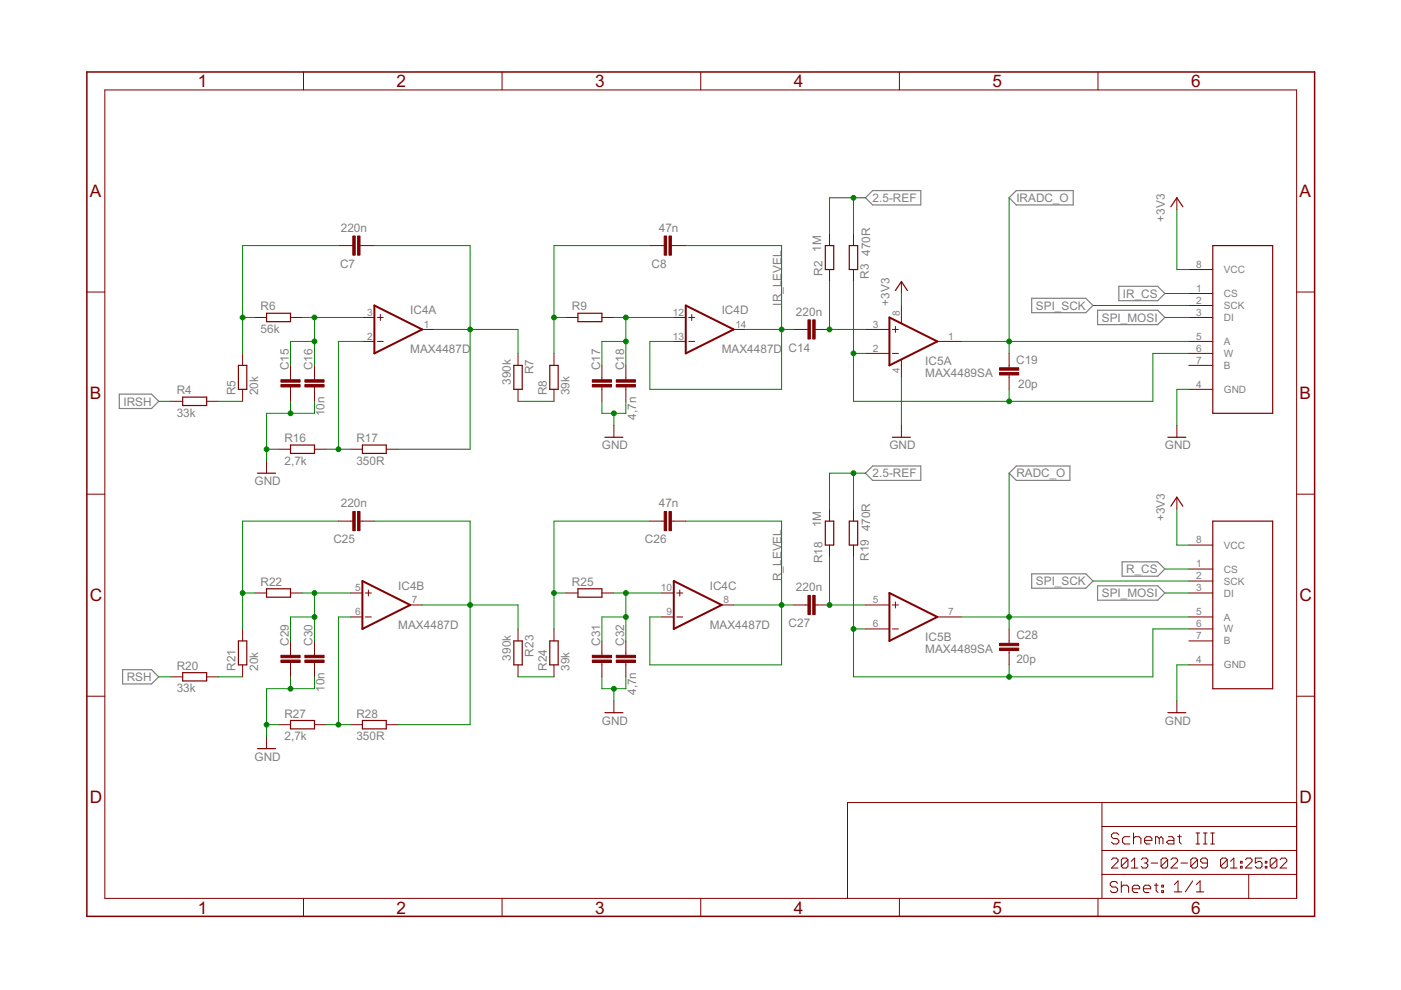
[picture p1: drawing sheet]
<svg xmlns="http://www.w3.org/2000/svg" width="297mm" height="210mm" viewBox="0 0 297 210" stroke-linecap="round" stroke-linejoin="round" font-family="sans-serif">
<g fill="#808080" stroke="#808080" stroke-width=".25">
<path d="M33.7 85.1l-1.6 1.5z"/>
<path d="M25.3 86.6h6.8z"/>
<path d="M32.1 83.6l1.6 1.5z"/>
<path d="M25.3 83.6h6.8z"/>
<path d="M25.3 83.6v3z"/>
<path d="M32.1 145l1.6-1.5z"/>
<path d="M26 145h6.1z"/>
<path d="M32.1 142l1.6 1.5z"/>
<path d="M26 142h6.1z"/>
<path d="M26 142v3z"/>
<path d="M214 41.9l1.5-1.5z"/>
<path d="M215.5 40.4h12z"/>
<path d="M214 41.9l1.5 1.6z"/>
<path d="M215.5 43.5h12z"/>
<path d="M227.5 40.4v3.1z"/>
<path d="M214 100.3l1.5-1.5z"/>
<path d="M215.5 98.8h11.3z"/>
<path d="M214 100.3l1.5 1.6z"/>
<path d="M215.5 101.9h11.3z"/>
<path d="M226.8 98.8v3.1z"/>
<path d="M247 62.2l-1.6 1.6z"/>
<path d="M237.2 63.8h8.2z"/>
<path d="M245.4 60.7l1.6 1.5z"/>
<path d="M237.2 60.7h8.2z"/>
<path d="M237.2 60.7v3.1z"/>
<path d="M231.7 64.8l-1.5 1.5z"/>
<path d="M218.7 66.3h11.5z"/>
<path d="M230.2 63.2l1.5 1.6z"/>
<path d="M218.7 63.2h11.5z"/>
<path d="M218.7 63.2v3.1z"/>
<path d="M231.7 123.2l-1.5 1.5z"/>
<path d="M218.7 124.7h11.5z"/>
<path d="M230.2 121.7l1.5 1.5z"/>
<path d="M218.7 121.7h11.5z"/>
<path d="M218.7 121.7v3z"/>
<path d="M247 67.3l-1.6 1.5z"/>
<path d="M232.7 68.8h12.7z"/>
<path d="M245.4 65.8l1.6 1.5z"/>
<path d="M232.7 65.8h12.7z"/>
<path d="M232.7 65.8v3z"/>
<path d="M247 125.7l-1.6 1.6z"/>
<path d="M232.7 127.3h12.7z"/>
<path d="M245.4 124.2l1.6 1.5z"/>
<path d="M232.7 124.2h12.7z"/>
<path d="M232.7 124.2v3.1z"/>
<path d="M247 120.6l-1.6 1.6z"/>
<path d="M237.9 122.2h7.5z"/>
<path d="M245.4 119.1l1.6 1.5z"/>
<path d="M237.9 119.1h7.5z"/>
<path d="M237.9 119.1v3.1z"/>
<path d="M183.5 41.9l1.5-1.5z"/>
<path d="M185 40.4h10.2z"/>
<path d="M183.5 41.9l1.5 1.6z"/>
<path d="M185 43.5h10.2z"/>
<path d="M195.2 40.4v3.1z"/>
<path d="M185 98.8l-1.5 1.5z"/>
<path d="M185 98.8h10.2z"/>
<path d="M183.5 100.3l1.5 1.6z"/>
<path d="M185 101.9h10.2z"/>
<path d="M195.2 98.8v3.1z"/>
</g>
<g fill="#800000" stroke="#800000" stroke-width=".21">
<path d="M274.9 185.4v5.1z"/>
<path d="M274.9 180.3v5.1z"/>
<path d="M274.9 175.2v5.1z"/>
<path d="M274.9 170.2v5z"/>
<path d="M179.7 170.2v20.3z"/>
<path d="M179.7 170.2h53.9z"/>
<path d="M233.6 170.2h41.3z"/>
<path d="M264.8 185.4v5.1z"/>
<path d="M264.8 185.4h10.1z"/>
<path d="M233.6 185.4h31.2z"/>
<path d="M233.6 185.4v5.1z"/>
<path d="M233.6 180.3v5.1z"/>
<path d="M233.6 180.3h41.3z"/>
<path d="M233.6 175.2v5.1z"/>
<path d="M233.6 175.2h41.3z"/>
<path d="M233.6 170.2v5z"/>
<path d="M236.8 176.6l.4 .4z"/>
<path d="M236.1 176.6h.7z"/>
<path d="M235.6 177l.5-.4z"/>
<path d="M235.6 177v.4z"/>
<path d="M235.6 177.4l.5 .4z"/>
<path d="M236.1 177.8h.7z"/>
<path d="M236.8 177.8l.4 .4z"/>
<path d="M237.2 178.2v.4z"/>
<path d="M236.8 178.9l.4-.3z"/>
<path d="M236.1 178.9h.7z"/>
<path d="M235.6 178.6l.5 .3z"/>
<path d="M238.4 177.4h1.1z"/>
<path d="M238.4 177.4l-.4 .4z"/>
<path d="M238 177.8v.8z"/>
<path d="M238 178.6l.4 .3z"/>
<path d="M238.4 178.9h1.1z"/>
<path d="M240.3 176.6v2.3z"/>
<path d="M240.3 177.8l.4-.4z"/>
<path d="M240.7 177.4h.8z"/>
<path d="M241.5 177.4l.4 .4z"/>
<path d="M241.9 177.8v1.1z"/>
<path d="M243.1 178.9h.7z"/>
<path d="M242.7 178.6l.4 .3z"/>
<path d="M242.7 177.8v.8z"/>
<path d="M242.7 177.8l.4-.4z"/>
<path d="M243.1 177.4h.7z"/>
<path d="M243.8 177.4l.4 .4z"/>
<path d="M244.2 177.8v.4z"/>
<path d="M242.7 178.2h1.5z"/>
<path d="M245 177.4v1.5z"/>
<path d="M245 177.4h.4z"/>
<path d="M245.4 177.4l.4 .4z"/>
<path d="M245.8 177.8v1.1z"/>
<path d="M246.2 177.4l-.4 .4z"/>
<path d="M246.2 177.4l.4 .4z"/>
<path d="M246.6 177.8v1.1z"/>
<path d="M247.7 177.4h.8z"/>
<path d="M248.5 177.4l.4 .4z"/>
<path d="M248.9 177.8v1.1z"/>
<path d="M247.7 178.9h1.2z"/>
<path d="M247.3 178.6l.4 .3z"/>
<path d="M247.3 178.6l.4-.4z"/>
<path d="M247.7 178.2h1.2z"/>
<path d="M250.1 177v1.6z"/>
<path d="M250.1 178.6l.4 .3z"/>
<path d="M249.7 177.4h.8z"/>
<path d="M253.6 178.9h.8z"/>
<path d="M254 176.6v2.3z"/>
<path d="M253.6 176.6h.8z"/>
<path d="M255.1 178.9h.8z"/>
<path d="M255.5 176.6v2.3z"/>
<path d="M255.1 176.6h.8z"/>
<path d="M256.7 178.9h.8z"/>
<path d="M257.1 176.6v2.3z"/>
<path d="M256.7 176.6h.8z"/>
<path d="M235.6 184h1.4z"/>
<path d="M237 182.6l-1.4 1.4z"/>
<path d="M237 182.3v.3z"/>
<path d="M236.7 181.9l.3 .4z"/>
<path d="M236 181.9h.7z"/>
<path d="M236 181.9l-.4 .4z"/>
<path d="M237.7 182.3v1.4z"/>
<path d="M237.7 182.3l.4-.4z"/>
<path d="M238.1 181.9h.7z"/>
<path d="M238.8 181.9l.3 .4z"/>
<path d="M239.1 182.3v1.4z"/>
<path d="M239.1 183.7l-.3 .3z"/>
<path d="M238.1 184h.7z"/>
<path d="M237.7 183.7l.4 .3z"/>
<path d="M237.7 183.7l1.4-1.4z"/>
<path d="M239.8 182.6l.8-.7z"/>
<path d="M240.6 181.9v2.1z"/>
<path d="M239.8 184h1.5z"/>
<path d="M242.3 181.9l-.3 .4z"/>
<path d="M242.3 181.9h.7z"/>
<path d="M243 181.9l.4 .4z"/>
<path d="M243.4 182.3v.3z"/>
<path d="M243.4 182.6l-.4 .4z"/>
<path d="M242.7 183h.3z"/>
<path d="M243 183l.4 .3z"/>
<path d="M243.4 183.3v.4z"/>
<path d="M243.4 183.7l-.4 .3z"/>
<path d="M242.3 184h.7z"/>
<path d="M242 183.7l.3 .3z"/>
<path d="M244.1 183h1.4z"/>
<path d="M246.2 182.3v1.4z"/>
<path d="M246.5 181.9l-.3 .4z"/>
<path d="M246.5 181.9h.7z"/>
<path d="M247.2 181.9l.4 .4z"/>
<path d="M247.6 182.3v1.4z"/>
<path d="M247.6 183.7l-.4 .3z"/>
<path d="M246.5 184h.7z"/>
<path d="M246.2 183.7l.3 .3z"/>
<path d="M246.2 183.7l1.4-1.4z"/>
<path d="M248.3 184h1.4z"/>
<path d="M248.3 184l1.4-1.4z"/>
<path d="M249.7 182.3v.3z"/>
<path d="M249.3 181.9l.4 .4z"/>
<path d="M248.6 181.9h.7z"/>
<path d="M248.3 182.3l.3-.4z"/>
<path d="M250.4 183h1.4z"/>
<path d="M252.5 182.3v1.4z"/>
<path d="M252.5 182.3l.3-.4z"/>
<path d="M252.8 181.9h.7z"/>
<path d="M253.5 181.9l.4 .4z"/>
<path d="M253.9 182.3v1.4z"/>
<path d="M253.9 183.7l-.4 .3z"/>
<path d="M252.8 184h.7z"/>
<path d="M252.5 183.7l.3 .3z"/>
<path d="M252.5 183.7l1.4-1.4z"/>
<path d="M254.6 183.7l.3 .3z"/>
<path d="M254.9 184h.7z"/>
<path d="M255.6 184l.4-.3z"/>
<path d="M256 182.3v1.4z"/>
<path d="M255.6 181.9l.4 .4z"/>
<path d="M254.9 181.9h.7z"/>
<path d="M254.9 181.9l-.3 .4z"/>
<path d="M254.6 182.3v.3z"/>
<path d="M254.6 182.6l.3 .4z"/>
<path d="M254.9 183h1.1z"/>
<path d="M258.8 182.3v1.4z"/>
<path d="M258.8 182.3l.3-.4z"/>
<path d="M259.1 181.9h.7z"/>
<path d="M259.8 181.9l.4 .4z"/>
<path d="M260.2 182.3v1.4z"/>
<path d="M260.2 183.7l-.4 .3z"/>
<path d="M259.1 184h.7z"/>
<path d="M258.8 183.7l.3 .3z"/>
<path d="M258.8 183.7l1.4-1.4z"/>
<path d="M260.9 182.6l.7-.7z"/>
<path d="M261.6 181.9v2.1z"/>
<path d="M260.9 184h1.4z"/>
<path d="M263 182.6h.4z"/>
<path d="M263.4 182.6v.4z"/>
<path d="M263 183h.4z"/>
<path d="M263 182.6v.4z"/>
<path d="M263 183.7h.4z"/>
<path d="M263.4 183.7v.3z"/>
<path d="M263 184h.4z"/>
<path d="M263 183.7v.3z"/>
<path d="M264.1 184h1.4z"/>
<path d="M265.5 182.6l-1.4 1.4z"/>
<path d="M265.5 182.3v.3z"/>
<path d="M265.1 181.9l.4 .4z"/>
<path d="M264.4 181.9h.7z"/>
<path d="M264.4 181.9l-.3 .4z"/>
<path d="M266.1 181.9h1.5z"/>
<path d="M266.1 181.9v1.1z"/>
<path d="M266.1 183l.7-.4z"/>
<path d="M266.8 182.6h.4z"/>
<path d="M267.2 182.6l.4 .4z"/>
<path d="M267.6 183v.7z"/>
<path d="M267.6 183.7l-.4 .3z"/>
<path d="M266.5 184h.7z"/>
<path d="M266.1 183.7l.4 .3z"/>
<path d="M268.3 182.6h.3z"/>
<path d="M268.6 182.6v.4z"/>
<path d="M268.3 183h.3z"/>
<path d="M268.3 182.6v.4z"/>
<path d="M268.3 183.7h.3z"/>
<path d="M268.6 183.7v.3z"/>
<path d="M268.3 184h.3z"/>
<path d="M268.3 183.7v.3z"/>
<path d="M269.3 182.3v1.4z"/>
<path d="M269.3 182.3l.4-.4z"/>
<path d="M269.7 181.9h.7z"/>
<path d="M270.4 181.9l.3 .4z"/>
<path d="M270.7 182.3v1.4z"/>
<path d="M270.7 183.7l-.3 .3z"/>
<path d="M269.7 184h.7z"/>
<path d="M269.3 183.7l.4 .3z"/>
<path d="M269.3 183.7l1.4-1.4z"/>
<path d="M271.4 184h1.4z"/>
<path d="M272.8 182.6l-1.4 1.4z"/>
<path d="M272.8 182.3v.3z"/>
<path d="M272.5 181.9l.3 .4z"/>
<path d="M271.8 181.9h.7z"/>
<path d="M271.8 181.9l-.4 .4z"/>
<path d="M249 187.6l.8-.8z"/>
<path d="M249.8 186.8v2.3z"/>
<path d="M249 189.1h1.5z"/>
<path d="M252.9 186.8l-1.6 2.3z"/>
<path d="M253.7 187.6l.7-.8z"/>
<path d="M254.4 186.8v2.3z"/>
<path d="M253.7 189.1h1.5z"/>
<path d="M236.6 186.9l.4 .4z"/>
<path d="M235.8 186.9h.8z"/>
<path d="M235.4 187.3l.4-.4z"/>
<path d="M235.4 187.3v.4z"/>
<path d="M235.4 187.7l.4 .4z"/>
<path d="M235.8 188.1h.8z"/>
<path d="M236.6 188.1l.4 .3z"/>
<path d="M237 188.4v.4z"/>
<path d="M236.6 189.2l.4-.4z"/>
<path d="M235.8 189.2h.8z"/>
<path d="M235.4 188.8l.4 .4z"/>
<path d="M237.7 186.9v2.3z"/>
<path d="M237.7 188.1l.4-.4z"/>
<path d="M238.1 187.7h.8z"/>
<path d="M238.9 187.7l.4 .4z"/>
<path d="M239.3 188.1v1.1z"/>
<path d="M240.5 189.2h.7z"/>
<path d="M240.1 188.8l.4 .4z"/>
<path d="M240.1 188.1v.7z"/>
<path d="M240.1 188.1l.4-.4z"/>
<path d="M240.5 187.7h.7z"/>
<path d="M241.2 187.7l.4 .4z"/>
<path d="M241.6 188.1v.3z"/>
<path d="M240.1 188.4h1.5z"/>
<path d="M242.8 189.2h.8z"/>
<path d="M242.4 188.8l.4 .4z"/>
<path d="M242.4 188.1v.7z"/>
<path d="M242.4 188.1l.4-.4z"/>
<path d="M242.8 187.7h.8z"/>
<path d="M243.6 187.7l.4 .4z"/>
<path d="M244 188.1v.3z"/>
<path d="M242.4 188.4h1.6z"/>
<path d="M245.1 187.3v1.5z"/>
<path d="M245.1 188.8l.4 .4z"/>
<path d="M244.8 187.7h.7z"/>
<path d="M246.3 187.7h.4z"/>
<path d="M246.7 187.7v.4z"/>
<path d="M246.3 188.1h.4z"/>
<path d="M246.3 187.7v.4z"/>
<path d="M246.3 188.8h.4z"/>
<path d="M246.7 188.8v.4z"/>
<path d="M246.3 189.2h.4z"/>
<path d="M246.3 188.8v.4z"/>
<path d="M22.2 19.1v171.4z"/>
<path d="M18.4 61.9h3.8z"/>
<path d="M18.4 104.8h3.8z"/>
<path d="M18.4 147.6h3.8z"/>
<path d="M22.2 190.5h252.7z"/>
<path d="M64.3 190.5v3.8z"/>
<path d="M106.4 190.5v3.8z"/>
<path d="M148.6 190.5v3.8z"/>
<path d="M190.7 190.5v3.8z"/>
<path d="M232.8 190.5v3.8z"/>
<path d="M274.9 19.1v171.4z"/>
<path d="M274.9 61.9h3.8z"/>
<path d="M274.9 104.8h3.8z"/>
<path d="M274.9 147.6h3.8z"/>
<path d="M22.2 19.1h252.7z"/>
<path d="M64.3 15.3v3.8z"/>
<path d="M106.4 15.3v3.8z"/>
<path d="M148.6 15.3v3.8z"/>
<path d="M190.7 15.3v3.8z"/>
<path d="M232.8 15.3v3.8z"/>
<path d="M76.8 72.4h2.6z"/>
<path d="M76.8 67.3h2.6z"/>
<path d="M89.5 69.8h2.6z"/>
<path d="M80.6 66.7v1.2z"/>
<path d="M80 67.3h1.3z"/>
<path d="M80 72.4h1.3z"/>
<path d="M74.3 130.8h2.5z"/>
<path d="M74.3 125.7h2.5z"/>
<path d="M87 128.3h2.5z"/>
<path d="M78.1 125.1v1.3z"/>
<path d="M77.5 125.7h1.2z"/>
<path d="M77.5 130.8h1.2z"/>
<path d="M140.3 130.8h2.6z"/>
<path d="M140.3 125.7h2.6z"/>
<path d="M153 128.3h2.6z"/>
<path d="M144.1 125.1v1.3z"/>
<path d="M143.5 125.7h1.3z"/>
<path d="M143.5 130.8h1.3z"/>
<path d="M142.9 72.4h2.5z"/>
<path d="M142.9 67.3h2.5z"/>
<path d="M155.6 69.8h2.5z"/>
<path d="M146.7 66.7v1.2z"/>
<path d="M146 67.3h1.3z"/>
<path d="M146 72.4h1.3z"/>
<path d="M66.7 82.5v2.6z"/>
<path d="M66.7 77.5v2.5z"/>
<path d="M66.7 82v.5z"/>
<path d="M66.7 80v.5z"/>
<path d="M71.8 110.5h2.5z"/>
<path d="M76.8 110.5h2.6z"/>
<path d="M74.3 110.5h.5z"/>
<path d="M76.3 110.5h.5z"/>
<path d="M43.8 85.1h2.6z"/>
<path d="M36.2 85.1h2.5z"/>
<path d="M51.4 74.9v2.6z"/>
<path d="M51.4 82.5v2.6z"/>
<path d="M61.6 67.3h2.5z"/>
<path d="M54 67.3h2.5z"/>
<path d="M43.8 143.5h2.6z"/>
<path d="M36.2 143.5h2.5z"/>
<path d="M51.4 133.3v2.6z"/>
<path d="M51.4 141v2.5z"/>
<path d="M61.6 125.7h2.5z"/>
<path d="M54 125.7h2.5z"/>
<path d="M66.7 153.6h2.5z"/>
<path d="M59.1 153.6h2.5z"/>
<path d="M81.9 153.6h2.5z"/>
<path d="M74.3 153.6h2.5z"/>
<path d="M127.6 125.7h2.6z"/>
<path d="M120 125.7h2.5z"/>
<path d="M117.5 133.3v2.6z"/>
<path d="M117.5 141v2.5z"/>
<path d="M109.8 141v2.5z"/>
<path d="M109.8 133.3v2.6z"/>
<path d="M109.8 82.5v2.6z"/>
<path d="M109.8 74.9v2.6z"/>
<path d="M117.5 74.9v2.6z"/>
<path d="M117.5 82.5v2.6z"/>
<path d="M127.6 67.3h2.6z"/>
<path d="M120 67.3h2.5z"/>
<path d="M66.7 95.2h2.5z"/>
<path d="M59.1 95.2h2.5z"/>
<path d="M81.9 95.2h2.5z"/>
<path d="M74.3 95.2h2.5z"/>
<path d="M71.8 52.1h2.5z"/>
<path d="M76.8 52.1h2.6z"/>
<path d="M74.3 52.1h.5z"/>
<path d="M76.3 52.1h.5z"/>
<path d="M137.8 52.1h2.5z"/>
<path d="M142.9 52.1h2.5z"/>
<path d="M140.3 52.1h.5z"/>
<path d="M142.3 52.1h.6z"/>
<path d="M252.1 57.1h5z"/>
<path d="M252.1 62.2h5z"/>
<path d="M252.1 64.8h5z"/>
<path d="M252.1 67.3h5z"/>
<path d="M252.1 72.4h5z"/>
<path d="M252.1 74.9h5z"/>
<path d="M252.1 77.5h5z"/>
<path d="M252.1 82.5h5z"/>
<path d="M252.1 115.6h5z"/>
<path d="M252.1 120.6h5z"/>
<path d="M252.1 123.2h5z"/>
<path d="M252.1 125.7h5z"/>
<path d="M252.1 130.8h5z"/>
<path d="M252.1 133.3h5z"/>
<path d="M252.1 135.9h5z"/>
<path d="M252.1 141h5z"/>
<path d="M183.5 74.9h5.1z"/>
<path d="M183.5 69.8h5.1z"/>
<path d="M198.7 72.4h5.1z"/>
<path d="M189.8 69.2v1.3z"/>
<path d="M189.2 69.8h1.3z"/>
<path d="M189.2 74.9h1.3z"/>
<path d="M191.1 67.3v1.2z"/>
<path d="M191.1 76.3v1.2z"/>
<path d="M191.1 64.8v2.5z"/>
<path d="M191.1 77.5v2.5z"/>
<path d="M183.5 133.3h5.1z"/>
<path d="M183.5 128.3h5.1z"/>
<path d="M198.7 130.8h5.1z"/>
<path d="M189.8 127.6v1.3z"/>
<path d="M189.2 128.3h1.3z"/>
<path d="M189.2 133.3h1.3z"/>
<path d="M168.3 69.8h2.5z"/>
<path d="M173.3 69.8h2.6z"/>
<path d="M170.8 69.8h.5z"/>
<path d="M172.8 69.8h.5z"/>
<path d="M168.3 128.3h2.5z"/>
<path d="M173.3 128.3h2.6z"/>
<path d="M170.8 128.3h.5z"/>
<path d="M172.8 128.3h.5z"/>
<path d="M191.1 59.7v2.5z"/>
<path d="M175.9 49.5v2.6z"/>
<path d="M175.9 57.1v2.6z"/>
<path d="M249.5 105.4v2.5z"/>
<path d="M249.5 41.9v2.6z"/>
<path d="M181 57.1v2.6z"/>
<path d="M181 49.5v2.6z"/>
<path d="M214 74.9v2.6z"/>
<path d="M214 80v2.5z"/>
<path d="M214 77.5v.5z"/>
<path d="M214 79.5v.5z"/>
<path d="M214 138.4v2.6z"/>
<path d="M214 133.3v2.6z"/>
<path d="M214 137.9v.5z"/>
<path d="M214 135.9v.5z"/>
<path d="M61.6 82.5v2.6z"/>
<path d="M61.6 77.5v2.5z"/>
<path d="M61.6 82v.5z"/>
<path d="M61.6 80v.5z"/>
<path d="M127.6 82.5v2.6z"/>
<path d="M127.6 77.5v2.5z"/>
<path d="M127.6 82v.5z"/>
<path d="M127.6 80v.5z"/>
<path d="M132.7 82.5v2.6z"/>
<path d="M132.7 77.5v2.5z"/>
<path d="M132.7 82v.5z"/>
<path d="M132.7 80v.5z"/>
<path d="M137.8 110.5h2.5z"/>
<path d="M142.9 110.5h2.5z"/>
<path d="M140.3 110.5h.5z"/>
<path d="M142.3 110.5h.6z"/>
<path d="M66.7 141v2.5z"/>
<path d="M66.7 135.9v2.5z"/>
<path d="M66.7 140.5v.5z"/>
<path d="M66.7 138.4v.5z"/>
<path d="M61.6 141v2.5z"/>
<path d="M61.6 135.9v2.5z"/>
<path d="M61.6 140.5v.5z"/>
<path d="M61.6 138.4v.5z"/>
<path d="M132.7 141v2.5z"/>
<path d="M132.7 135.9v2.5z"/>
<path d="M132.7 140.5v.5z"/>
<path d="M132.7 138.4v.5z"/>
<path d="M127.6 141v2.5z"/>
<path d="M127.6 135.9v2.5z"/>
<path d="M127.6 140.5v.5z"/>
<path d="M127.6 138.4v.5z"/>
<path d="M181 115.6v2.5z"/>
<path d="M181 107.9v2.6z"/>
<path d="M175.9 107.9v2.6z"/>
<path d="M175.9 115.6v2.5z"/>
<path d="M249.5 148.6v2.5z"/>
<path d="M249.5 90.2v2.5z"/>
<path d="M191.1 90.2v2.5z"/>
<path d="M130.2 148.6v2.5z"/>
<path d="M130.2 90.2v2.5z"/>
<path d="M56.5 97.8v2.5z"/>
<path d="M56.5 156.2v2.5z"/>
</g>
<g fill="#800000" stroke="#800000" stroke-width=".32">
<path d="M18.4 15.3v179z"/>
<path d="M18.4 194.3h260.3z"/>
<path d="M278.7 15.3v179z"/>
<path d="M18.4 15.3h260.3z"/>
</g>
<g fill="#800000" stroke="#800000" stroke-width=".42">
<path d="M79.4 64.8v10.1z"/>
<path d="M79.4 74.9l10.1-5.1z"/>
<path d="M79.4 64.8l10.1 5z"/>
<path d="M76.8 123.2v10.1z"/>
<path d="M76.8 133.3l10.2-5z"/>
<path d="M76.8 123.2l10.2 5.1z"/>
<path d="M142.9 123.2v10.1z"/>
<path d="M142.9 133.3l10.1-5z"/>
<path d="M142.9 123.2l10.1 5.1z"/>
<path d="M145.4 64.8v10.1z"/>
<path d="M145.4 74.9l10.2-5.1z"/>
<path d="M145.4 64.8l10.2 5z"/>
<path d="M188.6 67.3l10.1 5.1z"/>
<path d="M188.6 67.3v10.2z"/>
<path d="M188.6 77.5l10.1-5.1z"/>
<path d="M188.6 125.7l10.1 5.1z"/>
<path d="M188.6 125.7v10.2z"/>
<path d="M188.6 135.9l10.1-5.1z"/>
</g>
<g fill="#800000" stroke="#800000" stroke-width=".21">
<path d="M64.6 80.5h4.1v.5h-4.1z"/>
<path d="M64.6 81.5h4.1v.5h-4.1z"/>
<path d="M75.8 108.5h.5v4h-.5z"/>
<path d="M74.8 108.5h.5v4h-.5z"/>
<path d="M75.8 50h.5v4.1h-.5z"/>
<path d="M74.8 50h.5v4.1h-.5z"/>
<path d="M141.8 50h.5v4.1h-.5z"/>
<path d="M140.8 50h.5v4.1h-.5z"/>
<path d="M172.3 67.8h.5v4.1h-.5z"/>
<path d="M171.3 67.8h.5v4.1h-.5z"/>
<path d="M172.3 126.2h.5v4.1h-.5z"/>
<path d="M171.3 126.2h.5v4.1h-.5z"/>
<path d="M211.9 79h4.1v.5h-4.1z"/>
<path d="M211.9 78h4.1v.5h-4.1z"/>
<path d="M211.9 136.4h4.1v.5h-4.1z"/>
<path d="M211.9 137.4h4.1v.5h-4.1z"/>
<path d="M59.6 80.5h4v.5h-4z"/>
<path d="M59.6 81.5h4v.5h-4z"/>
<path d="M125.6 80.5h4v.5h-4z"/>
<path d="M125.6 81.5h4v.5h-4z"/>
<path d="M130.7 80.5h4v.5h-4z"/>
<path d="M130.7 81.5h4v.5h-4z"/>
<path d="M141.8 108.5h.5v4h-.5z"/>
<path d="M140.8 108.5h.5v4h-.5z"/>
<path d="M64.6 138.9h4.1v.5h-4.1z"/>
<path d="M64.6 140h4.1v.5h-4.1z"/>
<path d="M59.6 138.9h4v.5h-4z"/>
<path d="M59.6 140h4v.5h-4z"/>
<path d="M130.7 138.9h4v.5h-4z"/>
<path d="M130.7 140h4v.5h-4z"/>
<path d="M125.6 138.9h4v.5h-4z"/>
<path d="M125.6 140h4v.5h-4z"/>
</g>
<g fill="#800000" stroke="#800000" stroke-width=".25">
<path d="M38.7 86h5.1z"/>
<path d="M38.7 84.2h5.1z"/>
<path d="M43.8 84.2v1.8z"/>
<path d="M38.7 84.2v1.8z"/>
<path d="M52.3 77.5v5z"/>
<path d="M50.5 77.5v5z"/>
<path d="M50.5 77.5h1.8z"/>
<path d="M50.5 82.5h1.8z"/>
<path d="M56.5 68.2h5.1z"/>
<path d="M56.5 66.4h5.1z"/>
<path d="M61.6 66.4v1.8z"/>
<path d="M56.5 66.4v1.8z"/>
<path d="M38.7 144.4h5.1z"/>
<path d="M38.7 142.6h5.1z"/>
<path d="M43.8 142.6v1.8z"/>
<path d="M38.7 142.6v1.8z"/>
<path d="M52.3 135.9v5.1z"/>
<path d="M50.5 135.9v5.1z"/>
<path d="M50.5 135.9h1.8z"/>
<path d="M50.5 141h1.8z"/>
<path d="M56.5 126.6h5.1z"/>
<path d="M56.5 124.8h5.1z"/>
<path d="M61.6 124.8v1.8z"/>
<path d="M56.5 124.8v1.8z"/>
<path d="M61.6 154.5h5.1z"/>
<path d="M61.6 152.8h5.1z"/>
<path d="M66.7 152.8v1.7z"/>
<path d="M61.6 152.8v1.7z"/>
<path d="M76.8 154.5h5.1z"/>
<path d="M76.8 152.8h5.1z"/>
<path d="M81.9 152.8v1.7z"/>
<path d="M76.8 152.8v1.7z"/>
<path d="M122.5 126.6h5.1z"/>
<path d="M122.5 124.8h5.1z"/>
<path d="M127.6 124.8v1.8z"/>
<path d="M122.5 124.8v1.8z"/>
<path d="M118.3 135.9v5.1z"/>
<path d="M116.6 135.9v5.1z"/>
<path d="M116.6 135.9h1.7z"/>
<path d="M116.6 141h1.7z"/>
<path d="M108.9 135.9v5.1z"/>
<path d="M110.7 135.9v5.1z"/>
<path d="M108.9 141h1.8z"/>
<path d="M108.9 135.9h1.8z"/>
<path d="M108.9 77.5v5z"/>
<path d="M110.7 77.5v5z"/>
<path d="M108.9 82.5h1.8z"/>
<path d="M108.9 77.5h1.8z"/>
<path d="M118.3 77.5v5z"/>
<path d="M116.6 77.5v5z"/>
<path d="M116.6 77.5h1.7z"/>
<path d="M116.6 82.5h1.7z"/>
<path d="M122.5 68.2h5.1z"/>
<path d="M122.5 66.4h5.1z"/>
<path d="M127.6 66.4v1.8z"/>
<path d="M122.5 66.4v1.8z"/>
<path d="M61.6 96.1h5.1z"/>
<path d="M61.6 94.4h5.1z"/>
<path d="M66.7 94.4v1.7z"/>
<path d="M61.6 94.4v1.7z"/>
<path d="M76.8 96.1h5.1z"/>
<path d="M76.8 94.4h5.1z"/>
<path d="M81.9 94.4v1.7z"/>
<path d="M76.8 94.4v1.7z"/>
<path d="M257.1 52.1v35.5z"/>
<path d="M257.1 87.6h12.7z"/>
<path d="M269.8 52.1v35.5z"/>
<path d="M257.1 52.1h12.7z"/>
<path d="M257.1 110.5v35.5z"/>
<path d="M257.1 146h12.7z"/>
<path d="M269.8 110.5v35.5z"/>
<path d="M257.1 110.5h12.7z"/>
<path d="M191.1 59.7l1.3 1.9z"/>
<path d="M191.1 59.7l-1.3 1.9z"/>
<path d="M176.8 52.1v5z"/>
<path d="M175 52.1v5z"/>
<path d="M175 52.1h1.8z"/>
<path d="M175 57.1h1.8z"/>
<path d="M249.5 105.4l1.3 1.9z"/>
<path d="M249.5 105.4l-1.3 1.9z"/>
<path d="M249.5 41.9l1.3 1.9z"/>
<path d="M249.5 41.9l-1.3 1.9z"/>
<path d="M180.1 52.1v5z"/>
<path d="M181.8 52.1v5z"/>
<path d="M180.1 57.1h1.7z"/>
<path d="M180.1 52.1h1.7z"/>
<path d="M180.1 110.5v5.1z"/>
<path d="M181.8 110.5v5.1z"/>
<path d="M180.1 115.6h1.7z"/>
<path d="M180.1 110.5h1.7z"/>
<path d="M176.8 110.5v5.1z"/>
<path d="M175 110.5v5.1z"/>
<path d="M175 110.5h1.8z"/>
<path d="M175 115.6h1.8z"/>
<path d="M247.6 151.1h3.8z"/>
<path d="M247.6 92.7h3.8z"/>
<path d="M189.2 92.7h3.8z"/>
<path d="M128.2 151.1h3.9z"/>
<path d="M128.2 92.7h3.9z"/>
<path d="M54.6 100.3h3.8z"/>
<path d="M54.6 158.7h3.8z"/>
</g>
<g fill="#008000" stroke="#008000" stroke-width=".21">
<path d="M191.1 62.2v2.6z"/>
<path d="M249.5 115.6h2.6z"/>
<path d="M249.5 107.9v7.7z"/>
<path d="M249.5 57.1h2.6z"/>
<path d="M249.5 44.5v12.6z"/>
<path d="M33.7 85.1h2.5z"/>
<path d="M33.7 143.5h2.5z"/>
<path d="M71.8 95.2h2.5z"/>
<path d="M69.2 95.2h2.6z"/>
<path d="M71.8 72.4v22.8z"/>
<path d="M71.8 72.4h5z"/>
<path d="M51.4 67.3h2.6z"/>
<path d="M51.4 67.3v7.6z"/>
<path d="M51.4 52.1v15.2z"/>
<path d="M51.4 52.1h20.4z"/>
<path d="M46.4 85.1h5z"/>
<path d="M64.1 67.3h2.6z"/>
<path d="M66.7 72.4v5.1z"/>
<path d="M66.7 67.3v5.1z"/>
<path d="M61.6 72.4v5.1z"/>
<path d="M61.6 72.4h5.1z"/>
<path d="M66.7 67.3h10.1z"/>
<path d="M71.8 153.6h2.5z"/>
<path d="M69.2 153.6h2.6z"/>
<path d="M71.8 130.8v22.8z"/>
<path d="M71.8 130.8h2.5z"/>
<path d="M51.4 125.7h2.6z"/>
<path d="M51.4 110.5v15.2z"/>
<path d="M51.4 125.7v7.6z"/>
<path d="M51.4 110.5h20.4z"/>
<path d="M46.4 143.5h5z"/>
<path d="M64.1 125.7h2.6z"/>
<path d="M66.7 130.8v5.1z"/>
<path d="M66.7 125.7v5.1z"/>
<path d="M61.6 130.8v5.1z"/>
<path d="M61.6 130.8h5.1z"/>
<path d="M66.7 125.7h7.6z"/>
<path d="M165.7 69.8v12.7z"/>
<path d="M165.7 52.1v17.7z"/>
<path d="M165.7 69.8h2.6z"/>
<path d="M145.4 52.1h20.3z"/>
<path d="M137.8 72.4v10.1z"/>
<path d="M137.8 82.5h27.9z"/>
<path d="M137.8 72.4h5.1z"/>
<path d="M158.1 69.8h7.6z"/>
<path d="M117.5 67.3h2.5z"/>
<path d="M117.5 67.3v7.6z"/>
<path d="M117.5 52.1v15.2z"/>
<path d="M117.5 52.1h20.3z"/>
<path d="M130.2 67.3h2.5z"/>
<path d="M132.7 72.4v5.1z"/>
<path d="M132.7 67.3v5.1z"/>
<path d="M127.6 72.4v5.1z"/>
<path d="M127.6 72.4h5.1z"/>
<path d="M132.7 67.3h10.2z"/>
<path d="M165.7 128.3v12.7z"/>
<path d="M165.7 110.5v17.8z"/>
<path d="M165.7 128.3h2.6z"/>
<path d="M145.4 110.5h20.3z"/>
<path d="M137.8 130.8v10.2z"/>
<path d="M137.8 141h27.9z"/>
<path d="M155.6 128.3h10.1z"/>
<path d="M137.8 130.8h2.5z"/>
<path d="M117.5 125.7h2.5z"/>
<path d="M117.5 125.7v7.6z"/>
<path d="M117.5 110.5v15.2z"/>
<path d="M117.5 110.5h20.3z"/>
<path d="M109.8 143.5h7.7z"/>
<path d="M130.2 125.7h2.5z"/>
<path d="M132.7 130.8v5.1z"/>
<path d="M132.7 125.7v5.1z"/>
<path d="M127.6 130.8v5.1z"/>
<path d="M127.6 130.8h5.1z"/>
<path d="M132.7 125.7h7.6z"/>
<path d="M79.4 52.1h20.3z"/>
<path d="M99.7 52.1v17.7z"/>
<path d="M99.7 69.8v25.4z"/>
<path d="M84.4 95.2h15.3z"/>
<path d="M92.1 69.8h7.6z"/>
<path d="M99.7 69.8h10.1z"/>
<path d="M109.8 69.8v5.1z"/>
<path d="M109.8 85.1h7.7z"/>
<path d="M84.4 153.6h15.3z"/>
<path d="M99.7 128.3v25.3z"/>
<path d="M99.7 110.5v17.8z"/>
<path d="M79.4 110.5h20.3z"/>
<path d="M89.5 128.3h10.2z"/>
<path d="M99.7 128.3h10.1z"/>
<path d="M109.8 128.3v5z"/>
<path d="M175.9 128.3h7.6z"/>
<path d="M175.9 118.1v10.2z"/>
<path d="M175.9 69.8h7.6z"/>
<path d="M175.9 59.7v10.1z"/>
<path d="M203.8 72.4h10.2z"/>
<path d="M214 72.4h38.1z"/>
<path d="M214 41.9v30.5z"/>
<path d="M214 72.4v2.5z"/>
<path d="M203.8 130.8h10.2z"/>
<path d="M214 130.8h38.1z"/>
<path d="M214 100.3v30.5z"/>
<path d="M214 130.8v2.5z"/>
<path d="M247 62.2h5.1z"/>
<path d="M231.7 64.8h20.4z"/>
<path d="M231.7 123.2h20.4z"/>
<path d="M247 67.3h5.1z"/>
<path d="M247 125.7h5.1z"/>
<path d="M247 120.6h5.1z"/>
<path d="M244.4 74.9h7.7z"/>
<path d="M244.4 74.9v10.2z"/>
<path d="M214 85.1h30.4z"/>
<path d="M181 85.1h33z"/>
<path d="M214 82.5v2.6z"/>
<path d="M181 74.9v10.2z"/>
<path d="M181 59.7v15.2z"/>
<path d="M181 74.9h2.5z"/>
<path d="M181 143.5h33z"/>
<path d="M214 141v2.5z"/>
<path d="M244.4 133.3h7.7z"/>
<path d="M244.4 133.3v10.2z"/>
<path d="M214 143.5h30.4z"/>
<path d="M181 118.1v15.2z"/>
<path d="M181 133.3v10.2z"/>
<path d="M181 133.3h2.5z"/>
<path d="M175.9 41.9v7.6z"/>
<path d="M175.9 41.9h5.1z"/>
<path d="M181 41.9v7.6z"/>
<path d="M181 41.9h2.5z"/>
<path d="M175.9 100.3v7.6z"/>
<path d="M175.9 100.3h5.1z"/>
<path d="M181 100.3v7.6z"/>
<path d="M181 100.3h2.5z"/>
<path d="M249.5 141h2.6z"/>
<path d="M249.5 141v7.6z"/>
<path d="M249.5 82.5h2.6z"/>
<path d="M249.5 82.5v7.7z"/>
<path d="M191.1 80v10.2z"/>
<path d="M56.5 95.2h2.6z"/>
<path d="M56.5 95.2v2.6z"/>
<path d="M66.7 85.1v2.5z"/>
<path d="M61.6 87.6h5.1z"/>
<path d="M56.5 87.6h5.1z"/>
<path d="M56.5 87.6v7.6z"/>
<path d="M61.6 85.1v2.5z"/>
<path d="M56.5 153.6h2.6z"/>
<path d="M56.5 153.6v2.6z"/>
<path d="M66.7 143.5v2.5z"/>
<path d="M61.6 146h5.1z"/>
<path d="M56.5 146h5.1z"/>
<path d="M56.5 146v7.6z"/>
<path d="M61.6 143.5v2.5z"/>
<path d="M132.7 85.1v2.5z"/>
<path d="M130.2 87.6h2.5z"/>
<path d="M127.6 87.6h2.6z"/>
<path d="M127.6 85.1v2.5z"/>
<path d="M130.2 87.6v2.6z"/>
<path d="M132.7 143.5v2.5z"/>
<path d="M130.2 146h2.5z"/>
<path d="M127.6 146h2.6z"/>
<path d="M127.6 143.5v2.5z"/>
<path d="M130.2 146v2.6z"/>
<circle cx="71.8" cy="95.2" r=".51"/>
<circle cx="51.4" cy="67.3" r=".51"/>
<circle cx="66.7" cy="72.4" r=".51"/>
<circle cx="66.7" cy="67.3" r=".51"/>
<circle cx="71.8" cy="153.6" r=".51"/>
<circle cx="51.4" cy="125.7" r=".51"/>
<circle cx="66.7" cy="130.8" r=".51"/>
<circle cx="66.7" cy="125.7" r=".51"/>
<circle cx="165.7" cy="69.8" r=".51"/>
<circle cx="117.5" cy="67.3" r=".51"/>
<circle cx="132.7" cy="72.4" r=".51"/>
<circle cx="132.7" cy="67.3" r=".51"/>
<circle cx="165.7" cy="128.3" r=".51"/>
<circle cx="117.5" cy="125.7" r=".51"/>
<circle cx="132.7" cy="130.8" r=".51"/>
<circle cx="132.7" cy="125.7" r=".51"/>
<circle cx="99.7" cy="69.8" r=".51"/>
<circle cx="99.7" cy="128.3" r=".51"/>
<circle cx="175.9" cy="128.3" r=".51"/>
<circle cx="175.9" cy="69.8" r=".51"/>
<circle cx="214" cy="72.4" r=".51"/>
<circle cx="214" cy="130.8" r=".51"/>
<circle cx="214" cy="85.1" r=".51"/>
<circle cx="181" cy="74.9" r=".51"/>
<circle cx="214" cy="143.5" r=".51"/>
<circle cx="181" cy="133.3" r=".51"/>
<circle cx="181" cy="41.9" r=".51"/>
<circle cx="181" cy="100.3" r=".51"/>
<circle cx="56.5" cy="95.2" r=".51"/>
<circle cx="61.6" cy="87.6" r=".51"/>
<circle cx="56.5" cy="153.6" r=".51"/>
<circle cx="61.6" cy="146" r=".51"/>
<circle cx="130.2" cy="87.6" r=".51"/>
<circle cx="130.2" cy="146" r=".51"/>
</g>
<g font-size="4.1" fill="#800000">
<text x="42" y="18.5">1</text>
<text x="84.1" y="18.5">2</text>
<text x="126.2" y="18.5">3</text>
<text x="168.3" y="18.5">4</text>
<text x="210.4" y="18.5">5</text>
<text x="252.6" y="18.5">6</text>
<text x="19" y="41.8">A</text>
<text x="275.5" y="41.8">A</text>
<text x="19" y="84.7">B</text>
<text x="275.5" y="84.7">B</text>
<text x="19" y="127.5">C</text>
<text x="275.5" y="127.5">C</text>
<text x="19" y="170.4">D</text>
<text x="275.5" y="170.4">D</text>
<text x="42" y="193.7">1</text>
<text x="84.1" y="193.7">2</text>
<text x="126.2" y="193.7">3</text>
<text x="168.3" y="193.7">4</text>
<text x="210.4" y="193.7">5</text>
<text x="252.6" y="193.7">6</text>
</g>
<g font-size="2.8" fill="#808080">
<text x="185" y="42.8">2.5-REF</text>
<text x="215.5" y="42.8">IRADC_O</text>
<text x="247" y="47" transform="rotate(-90 247 47)">+3V3</text>
<text x="72.3" y="49.2">220n</text>
<text x="139.7" y="49.2">47n</text>
<text x="174.1" y="53.3" transform="rotate(-90 174.1 53.3)">1M</text>
<text x="72.1" y="56.8">C7</text>
<text x="138.1" y="56.8">C8</text>
<text x="174.4" y="58.4" transform="rotate(-90 174.4 58.4)">R2</text>
<text x="184.2" y="59.1" transform="rotate(-90 184.2 59.1)">R3</text>
<text x="184.5" y="54.3" transform="rotate(-90 184.5 54.3)">470R</text>
<text x="55.2" y="65.8">R6</text>
<text x="121.3" y="65.8">R9</text>
<text x="165.7" y="64.8" transform="rotate(-90 165.7 64.8)">IR_LEVEL</text>
<text x="188.6" y="64.8" transform="rotate(-90 188.6 64.8)">+3V3</text>
<text x="219.6" y="65.7">SPI_SCK</text>
<text x="238.1" y="63.1">IR_CS</text>
<text x="55.2" y="70.6">56k</text>
<text x="87" y="66.7">IC4A</text>
<text x="153" y="66.7">IC4D</text>
<text x="168.8" y="66.9">220n</text>
<text x="233.6" y="68.2">SPI_MOSI</text>
<text x="87" y="74.9">MAX4487D</text>
<text x="153" y="74.9">MAX4487D</text>
<text x="167.2" y="74.6">C14</text>
<text x="196.2" y="77.5">IC5A</text>
<text x="215.5" y="77.1">C19</text>
<text x="37.5" y="83.6">R4</text>
<text x="49.9" y="83.8" transform="rotate(-90 49.9 83.8)">R5</text>
<text x="54.7" y="83.8" transform="rotate(-90 54.7 83.8)">20k</text>
<text x="61.2" y="78.5" transform="rotate(-90 61.2 78.5)">C15</text>
<text x="66.3" y="78.5" transform="rotate(-90 66.3 78.5)">C16</text>
<text x="108.3" y="81.6" transform="rotate(-90 108.3 81.6)">390k</text>
<text x="113.1" y="79.4" transform="rotate(-90 113.1 79.4)">R7</text>
<text x="116" y="83.8" transform="rotate(-90 116 83.8)">R8</text>
<text x="120.8" y="83.8" transform="rotate(-90 120.8 83.8)">39k</text>
<text x="127.2" y="78.5" transform="rotate(-90 127.2 78.5)">C17</text>
<text x="132.3" y="78.5" transform="rotate(-90 132.3 78.5)">C18</text>
<text x="196.2" y="80">MAX4489SA</text>
<text x="215.9" y="82.2">20p</text>
<text x="26.2" y="86">IRSH</text>
<text x="37.5" y="88.4">33k</text>
<text x="68.8" y="88.3" transform="rotate(-90 68.8 88.3)">10n</text>
<text x="134.9" y="89" transform="rotate(-90 134.9 89)">4,7n</text>
<text x="60.3" y="93.8">R16</text>
<text x="75.6" y="93.8">R17</text>
<text x="127.6" y="95.2">GND</text>
<text x="188.6" y="95.2">GND</text>
<text x="247" y="95.2">GND</text>
<text x="60.3" y="98.6">2,7k</text>
<text x="75.6" y="98.6">350R</text>
<text x="185" y="101.2">2.5-REF</text>
<text x="215.5" y="101.2">RADC_O</text>
<text x="54" y="102.9">GND</text>
<text x="72.3" y="107.6">220n</text>
<text x="139.7" y="107.6">47n</text>
<text x="174.1" y="111.8" transform="rotate(-90 174.1 111.8)">1M</text>
<text x="184.5" y="112.7" transform="rotate(-90 184.5 112.7)">470R</text>
<text x="247" y="110.5" transform="rotate(-90 247 110.5)">+3V3</text>
<text x="70.7" y="115.2">C25</text>
<text x="136.7" y="115.2">C26</text>
<text x="174.4" y="119.4" transform="rotate(-90 174.4 119.4)">R18</text>
<text x="184.2" y="118.9" transform="rotate(-90 184.2 118.9)">R19</text>
<text x="55.2" y="124.2">R22</text>
<text x="84.4" y="125.1">IC4B</text>
<text x="121.3" y="124.2">R25</text>
<text x="150.5" y="125.1">IC4C</text>
<text x="165.7" y="123.2" transform="rotate(-90 165.7 123.2)">R_LEVEL</text>
<text x="168.8" y="125.3">220n</text>
<text x="219.6" y="124.1">SPI_SCK</text>
<text x="238.8" y="121.5">R_CS</text>
<text x="233.6" y="126.6">SPI_MOSI</text>
<text x="61.2" y="136.9" transform="rotate(-90 61.2 136.9)">C29</text>
<text x="66.3" y="136.9" transform="rotate(-90 66.3 136.9)">C30</text>
<text x="84.4" y="133.3">MAX4487D</text>
<text x="127.2" y="136.9" transform="rotate(-90 127.2 136.9)">C31</text>
<text x="132.3" y="136.9" transform="rotate(-90 132.3 136.9)">C32</text>
<text x="150.5" y="133.3">MAX4487D</text>
<text x="167.2" y="133">C27</text>
<text x="196.2" y="135.9">IC5B</text>
<text x="215.5" y="135.5">C28</text>
<text x="37.5" y="142">R20</text>
<text x="49.9" y="142.2" transform="rotate(-90 49.9 142.2)">R21</text>
<text x="54.7" y="142.2" transform="rotate(-90 54.7 142.2)">20k</text>
<text x="108.3" y="140.1" transform="rotate(-90 108.3 140.1)">390k</text>
<text x="113.1" y="139.2" transform="rotate(-90 113.1 139.2)">R23</text>
<text x="116" y="142.2" transform="rotate(-90 116 142.2)">R24</text>
<text x="120.8" y="142.2" transform="rotate(-90 120.8 142.2)">39k</text>
<text x="196.2" y="138.4">MAX4489SA</text>
<text x="215.5" y="140.6">20p</text>
<text x="26.9" y="144.4">RSH</text>
<text x="37.5" y="146.8">33k</text>
<text x="68.8" y="146.7" transform="rotate(-90 68.8 146.7)">10n</text>
<text x="134.9" y="147.4" transform="rotate(-90 134.9 147.4)">4,7n</text>
<text x="60.3" y="152.2">R27</text>
<text x="75.6" y="152.2">R28</text>
<text x="127.6" y="153.7">GND</text>
<text x="247" y="153.7">GND</text>
<text x="54" y="161.3">GND</text>
<text x="60.3" y="157">2,7k</text>
<text x="75.6" y="157">350R</text>
</g>
<g font-size="2.4" fill="#808080">
<text x="253.6" y="56.8">8</text>
<text x="259.5" y="57.9">VCC</text>
<text x="253.6" y="61.9">1</text>
<text x="253.6" y="64.4">2</text>
<text x="259.5" y="63">CS</text>
<text x="259.5" y="65.5">SCK</text>
<text x="77.8" y="67">3</text>
<text x="89.9" y="69.5">1</text>
<text x="142.7" y="67">12</text>
<text x="155.9" y="69.5">14</text>
<text x="185" y="69.5">3</text>
<text x="190.8" y="67" transform="rotate(-90 190.8 67)">8</text>
<text x="253.6" y="67">3</text>
<text x="259.5" y="68.1">DI</text>
<text x="77.8" y="72">2</text>
<text x="142.7" y="72">13</text>
<text x="185" y="74.6">2</text>
<text x="201.1" y="72">1</text>
<text x="253.6" y="72">5</text>
<text x="253.6" y="74.6">6</text>
<text x="253.6" y="77.1">7</text>
<text x="259.5" y="73.2">A</text>
<text x="259.5" y="75.7">W</text>
<text x="190.8" y="79" transform="rotate(-90 190.8 79)">4</text>
<text x="253.6" y="82.2">4</text>
<text x="259.5" y="78.2">B</text>
<text x="259.5" y="83.3">GND</text>
<text x="253.6" y="115.2">8</text>
<text x="259.5" y="116.3">VCC</text>
<text x="75.3" y="125.4">5</text>
<text x="140.1" y="125.4">10</text>
<text x="253.6" y="120.3">1</text>
<text x="253.6" y="122.8">2</text>
<text x="253.6" y="125.4">3</text>
<text x="259.5" y="121.4">CS</text>
<text x="259.5" y="123.9">SCK</text>
<text x="75.3" y="130.4">6</text>
<text x="87.3" y="127.9">7</text>
<text x="141.3" y="130.4">9</text>
<text x="153.4" y="127.9">8</text>
<text x="185" y="127.9">5</text>
<text x="201.1" y="130.4">7</text>
<text x="253.6" y="130.4">5</text>
<text x="259.5" y="126.5">DI</text>
<text x="259.5" y="131.6">A</text>
<text x="185" y="133">6</text>
<text x="253.6" y="133">6</text>
<text x="253.6" y="135.5">7</text>
<text x="259.5" y="134.1">W</text>
<text x="259.5" y="136.6">B</text>
<text x="253.6" y="140.6">4</text>
<text x="259.5" y="141.7">GND</text>
</g>
</svg>
